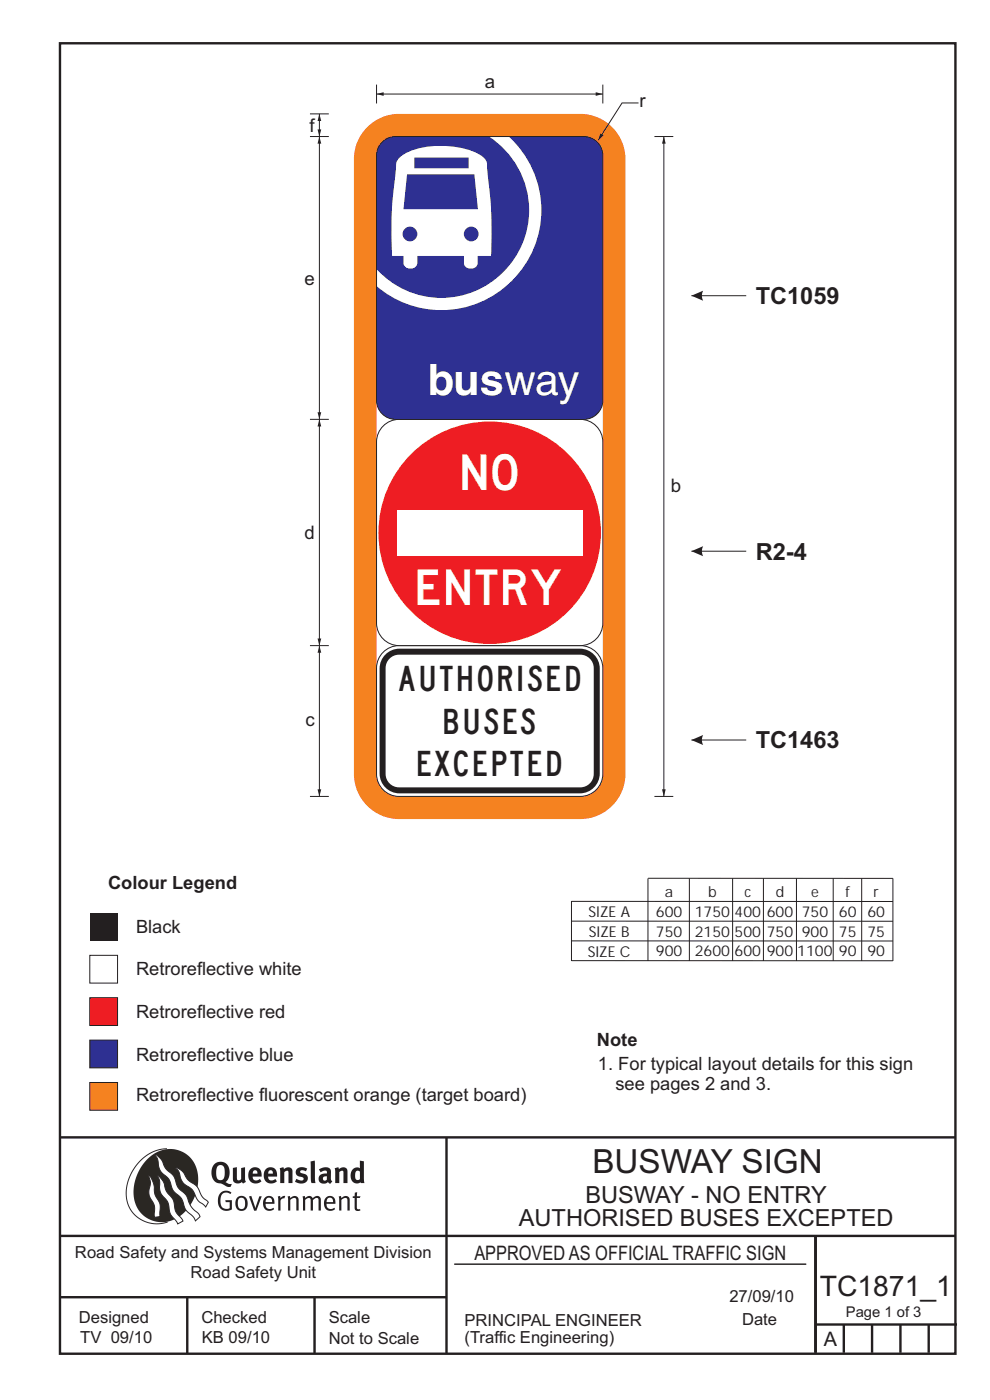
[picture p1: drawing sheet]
<svg xmlns="http://www.w3.org/2000/svg" width="210mm" height="297mm" viewBox="0 0 210 297" stroke-linecap="round" stroke-linejoin="round" font-family="sans-serif">
<g fill="none" stroke="#231f20" stroke-width=".51">
<path d="M12.7 9.2h190v278h-190zM12.7 241.3h190M94.7 241.4v45.8M12.7 275.2h82M12.7 262.2h190.1M39.7 275.2v12M66.7 275.2v12M173 262.1v24.9M173 281h30M179 281v6M185 281v6M191 281v6"/>
<path d="M197 281v6"/>
</g>
<path d="M96.4 268.2h74.6" fill="none" stroke="#231f20" stroke-width=".21"/>
<path d="M35.4 243.7a9.5 9.5 0 0 0-8.6 10.4 6.5 6.5 0 0 0 8.8 5.1" fill="none" stroke="#2a2723" stroke-width=".21"/>
<path d="M31.3 245.9a6.1 6.1 0 0 1 7.3-1.6 6.1 6.1 0 0 1 3.4 6.6 8.8 8.8 0 0 1-7.2 8.4 6.1 6.1 0 0 1-6.4-7.5 10.5 10.5 0 0 1 2.9-5.9z" fill-rule="evenodd" fill="#2a2723"/>
<g fill="#fff" stroke="#2a2723" stroke-width=".21">
<path d="M31.6 249.3l.3 .3 .6 1.2 .4 2.6 1 2 .1 2.7-1.2 .1-.1-2.4-.9-1.8-.2-.7 .3-2.4z" fill-rule="evenodd"/>
<path d="M37.2 247.7l.5 .1 .9 .6 1.3 1.9 1.9 1.5 1.1 2.1 1.3 1.2-.6 1-1.6-1.5-1.2-2.2-2-1.5-.5-.9-.4-1.5z" fill-rule="evenodd"/>
<path d="M32.8 244.9l.4 .1 .9 .8 1 2.1 1.7 1.5 1 2.5 1.6 1.6 1.2 2.5 1.6 1.6 .2 .5-.9 .9-.5-.9-1.6-1.5-1-2.4-1.7-1.7-.9-2.4-1.8-1.7-.3-.9-.3-1.6z" fill-rule="evenodd"/>
<path d="M33.4 249.4l.5 .3 .7 .9 .7 2.1 1.5 1.9 .5 2.5 1.5 1.8v.1l-1.1 .6-1.6-2.1-.6-2.5-1.4-1.9-.3-1v-1.6z" fill-rule="evenodd"/>
</g>
<g fill="#231f20">
<path d="M46.8 253.1l.5-.4 .7-.1 .6 .1 .5 .3-.2 .3-.9-.3-.8 .2-.3 .7-.1 1.1 .1 .6 .3 .5 .5 .3h.6l.4-.1v-1.3h-.8l-.1-.4h1.4v2l-.7 .2-.8 .1-.6-.3-.5-.4-.3-.8-.1-1 .2-.7z" fill-rule="evenodd"/>
<path d="M50.7 254.3l.7-.2 .5 .5 .1 1.2-.2 .4-.3 .2h-.5l-.4-.3-.2-1.1zM50.4 254l-.5 1.1 .3 1.2 .7 .5 1-.1 .4-.4 .2-.5v-.8l-.2-.7-.3-.4-.5-.2h-.6z" fill-rule="evenodd"/>
<path d="M52.8 253.8l.5-.1 .9 2.6 .8-2.5h.5l-1.1 3h-.5z" fill-rule="evenodd"/>
<path d="M56.6 254.2l.4-.1 .4 .1 .2 .3 .1 .5h-1.4zM56.2 254l-.4 1v.7l.3 .6 .4 .4 .5 .2 1.1-.3 .1-.1-.2-.3-.6 .3-.7-.2-.3-.2-.1-.6v-.1h1.9l-.2-1.2-.8-.5-.5 .1z" fill-rule="evenodd"/>
<path d="M58.9 253.8l.5-.1 .1 .5 .4-.4 .6-.1-.2 .5-.4 .1-.4 .3v2.2h-.5z" fill-rule="evenodd"/>
<path d="M61 253.8l.5-.1a.24 .24 0 0 0 .1 .4 .24 .24 0 0 0 .3-.2l.8-.2 .6 .5v2.6h-.4l-.1-2.3-.1-.3-.3-.1-.8 .5v2.2h-.5z" fill-rule="evenodd"/>
<path d="M64.2 253.8l.4-.1a.23 .23 0 0 0 .2 .4 .23 .23 0 0 0 .3-.2l.5-.2 .6 .2a.23 .23 0 0 0 .2 .2 .23 .23 0 0 0 .2-.1l.8-.3 .6 .4 .1 2.7h-.5v-2.3l-.1-.3-.3-.1-.8 .5v2.2h-.5v-2.3l-.1-.3-.3-.1-.8 .4v2.3h-.4z" fill-rule="evenodd"/>
<path d="M69.5 254.2l.5-.1 .4 .1 .3 .8h-1.4zM69.2 254l-.5 1 .1 .7 .2 .6 .4 .4 .4 .2 1.1-.3 .2-.1-.2-.3-.6 .3-.7-.2-.3-.4v-.5h1.9l-.2-1.2-.4-.3-.5-.2-.5 .1z" fill-rule="evenodd"/>
<path d="M71.8 253.8l.5-.1a.24 .24 0 0 0 .1 .4 .24 .24 0 0 0 .4-.2l.7-.2 .6 .5 .1 2.6h-.5v-2.3l-.1-.3-.3-.1-.9 .5v2.2h-.4z" fill-rule="evenodd"/>
<path d="M75.3 253l.5-.1-.1 .9h.8l-.2 .3h-.6v2.2l.2 .2h.5v.3l-.2 .1-.6-.1-.4-.3v-2.4h-.4v-.3h.4z" fill-rule="evenodd"/>
<path d="M46.2 247.4l.4-.2h.4l.6 .6v1.8l-.2 .5-.3 .2h-.8l-.3-.6-.1-1.5zM45.5 246.9l-.4 .7-.2 .8v1l.3 .9 .7 .6 1 .2 1.6 .7 .4-.1 .3-.5h-.6l-.8-.4 .7-1 .2-1.5a1.91 1.91 0 0 0-1.1-1.7 1.91 1.91 0 0 0-2.1 .3z" fill-rule="evenodd"/>
<path d="M49.4 247.8l.8-.2 .1 2.5 .1 .2 .3 .1 .5-.3v-2.3l.8-.2v2.6l.2 .5-.7 .3a.39 .39 0 0 0-.7 0h-.8l-.5-.4z" fill-rule="evenodd"/>
<path d="M53.8 248.4l.3-.1h.3l.2 .7h-1zM53.1 248l-.3 .5-.1 .8v.7l.4 .6 .5 .4 .6 .1 .7-.1 .6-.4-.4-.5-.4 .3h-.5l-.4-.2-.2-.3v-.3h1.9l-.1-1-.3-.6-1-.4-.5 .1z" fill-rule="evenodd"/>
<path d="M57.1 248.4l.2-.1h.4l.2 .7h-1zM56.4 248l-.3 .6-.2 .8 .2 .7 .3 .5 .5 .4 .6 .1 .6-.1 .6-.4-.3-.5-.6 .3h-.5l-.4-.6v-.2h1.9l-.1-1-.3-.6-.5-.3-.5-.1-.5 .1z" fill-rule="evenodd"/>
<path d="M59.3 247.8l.8-.2 .1 .4 1-.4 .7 .3 .1 .5v2.6h-.8v-2.3l-.3-.3-.6 .3v2.3h-.9z" fill-rule="evenodd"/>
<path d="M63 248l.9-.4 1.3 .3-.3 .6-.9-.2-.3 .2 .1 .3 1 .3 .4 .4v.8l-.4 .6-1.1 .2-1.1-.4 .3-.6 1 .3h.3l.2-.3-.1-.3-1-.3-.4-.3-.2-.6z" fill-rule="evenodd"/>
<path d="M68.6 249.7l.7-.2v.7l-.3 .3-.3-.1-.2-.3zM67.7 248.1l.3 .6 .8-.4 .5 .2a.35 .35 0 0 1 0 .5 .35 .35 0 0 1-.5 0l-1 .4-.2 .9 .2 .4 .3 .3h1.1a.49 .49 0 0 1 .8 .2l.5-.6-.3-.4v-1.7l-.2-.5-.4-.3-.6-.1z" fill-rule="evenodd"/>
<path d="M71 247.8l.8-.2 .1 .4 1-.4 .6 .3 .2 .5v2.6h-.8v-2.3l-.3-.3-.6 .3v2.3h-.9z" fill-rule="evenodd"/>
<path d="M75.6 248.5l.3-.1 .4 .2v1.5l-.3 .2-.4-.1-.2-.3v-.9zM76.3 246.2v1.3a.19 .19 0 0 1 0 .3 .19 .19 0 0 1-.3-.1l-.8 .1-.6 .5-.2 .9 .1 1 .3 .5 .6 .3h.6l.5-.2v.2h.8l-.1-4.6z" fill-rule="evenodd"/>
<path d="M65.9 246.4l.9-.2 .1 4.8h-.8l-.1-.3z" fill-rule="evenodd"/>
<path d="M19 193.7h5.9v5.9h-5.9z" fill-rule="evenodd"/>
</g>
<path d="M19 202.7h5.9v5.9h-5.9z" fill-rule="evenodd" fill="#fff" stroke="#231f20" stroke-width=".21"/>
<path d="M19 211.7h5.9v5.8h-5.9z" fill-rule="evenodd" fill="#ee1d23" stroke="#231f20" stroke-width=".21"/>
<path d="M19 220.7h5.9v5.8h-5.9z" fill-rule="evenodd" fill="#2e3092" stroke="#231f20" stroke-width=".21"/>
<path d="M19 229.6h5.9v5.9h-5.9z" fill-rule="evenodd" fill="#f58220" stroke="#231f20" stroke-width=".21"/>
<path d="M78.3 26.6a9.6 9.6 0 0 1 6.4-2.4h38.4a9.6 9.6 0 0 1 9.6 9.6v130.4a9.6 9.6 0 0 1-9.6 9.6h-38.4a9.6 9.6 0 0 1-9.6-9.6v-130.4a9.6 9.6 0 0 1 3.2-7.2z" fill-rule="evenodd" fill="#f58220"/>
<path d="M81.6 30.1a4.8 4.8 0 0 1 3.1-1.1h38.4a4.8 4.8 0 0 1 4.8 4.8v130.4a4.8 4.8 0 0 1-4.8 4.8h-38.4a4.8 4.8 0 0 1-4.8-4.8v-130.4a4.8 4.8 0 0 1 1.7-3.7z" fill-rule="evenodd" fill="#fff"/>
<path d="M81.6 138.1a4.7 4.7 0 0 1 3-1.1h38.5a4.8 4.8 0 0 1 4.8 4.7v22.5a4.8 4.8 0 0 1-4.8 4.8h-38.5a4.8 4.8 0 0 1-4.7-4.8v-22.5a4.8 4.8 0 0 1 1.7-3.6z" fill-rule="evenodd" fill="#fff" stroke="#231f20" stroke-width=".21"/>
<path d="M81.5 139.1a4.2 4.2 0 0 1 3.2-1.5h38.3a4.2 4.2 0 0 1 4.2 4.2v22.3a4.2 4.2 0 0 1-4.2 4.2h-38.3a4.2 4.2 0 0 1-4.2-4.2v-22.3a4.2 4.2 0 0 1 1-2.7z" fill-rule="evenodd" fill="#231f20"/>
<path d="M82.9 139.5l1.1-.5 .6-.1h38.5a2.85 2.85 0 0 1 2.8 2.8v22.5a2.85 2.85 0 0 1-2.8 2.8h-38.5a2.85 2.85 0 0 1-2.8-2.8v-22.5a2.84 2.84 0 0 1 1.1-2.2z" fill-rule="evenodd" fill="#fff"/>
<path d="M81 90.7a4.8 4.8 0 0 1 3.7-1.7h38.4a4.8 4.8 0 0 1 4.8 4.8v38.4a4.8 4.8 0 0 1-4.8 4.8h-38.4a4.8 4.8 0 0 1-4.8-4.8v-38.4a4.8 4.8 0 0 1 1.1-3.1z" fill-rule="evenodd" fill="#fff" stroke="#231f20" stroke-width=".21"/>
<circle cx="103.9" cy="113" r="23.6" fill="#ee1d23"/>
<path d="M103.9 110.5v5.1" fill="none" stroke="#231f20" stroke-width=".21"/>
<path d="M84.1 108.3h39.5v9.5h-39.5z" fill-rule="evenodd" fill="#fff"/>
<path d="M81.1 30.1a4 4 0 0 1 2.8-1.1h39.9a4 4 0 0 1 4.1 4v51.9a4 4 0 0 1-4.1 4.1h-39.9a4 4 0 0 1-4-4.1v-51.9a4 4 0 0 1 1.2-2.9z" fill-rule="evenodd" fill="#2e3092"/>
<path d="M84.9 33.3a2.35 2.35 0 0 0-.9 2.2 92.3 92.3 0 0 0-.8 18.8h2.4v1a1.48 1.48 0 0 0 1.5 1.7 1.48 1.48 0 0 0 1.4-1.7v-1h2.9h7v1a1.48 1.48 0 0 0 1.5 1.7 1.48 1.48 0 0 0 1.4-1.7v-1h2.8a91.2 91.2 0 0 0-.8-18.8 2.52 2.52 0 0 0-1.6-2.7 19.1 19.1 0 0 0-15.4-.4zM87.9 33.4h11.5v2.3h-11.5zM85.4 49.6a1.56 1.56 0 0 1 3.1 0 1.56 1.56 0 0 1-3.1 0zM86.3 37h14.3l.8 7.4h-15.8zM98.4 49.6a1.56 1.56 0 0 1 3.1 0 1.56 1.56 0 0 1-3.1 0zM103.7 29a18.6 18.6 0 0 1 4.1 27.6 18.6 18.6 0 0 1-27.9 .5v3.6a21.2 21.2 0 0 0 29.6-2.1 21.2 21.2 0 0 0-1.6-29.6z" fill-rule="evenodd" fill="#fff"/>
<path d="M79.9 19.9h48M81.1 30.1a4 4 0 0 1 2.8-1.1h39.9a4 4 0 0 1 4.1 4v51.9a4 4 0 0 1-4.1 4.1h-39.9a4 4 0 0 1-4-4.1v-51.9a4 4 0 0 1 1.2-2.9z" fill="none" stroke="#231f20" stroke-width=".21"/>
<g fill="#231f20">
<path d="M126.4 19.6l1.5 .3-1.5 .4z"/>
<path d="M79.9 19.9l1.5-.3v.7z"/>
</g>
<path d="M79.9 17.9v4M127.9 17.9v4M135.4 21.8h-3.4l-5.1 8" fill="none" stroke="#231f20" stroke-width=".21"/>
<path d="M127.4 28.3l.6 .4-1.1 1.1z" fill="#231f20"/>
<path d="M140.8 29v140" fill="none" stroke="#231f20" stroke-width=".21"/>
<g fill="#231f20">
<path d="M140.4 167.4h.8l-.4 1.6z"/>
<path d="M140.8 29l.4 1.5h-.8z"/>
</g>
<path d="M138.8 29h4M67.8 137v32M138.8 169h4" fill="none" stroke="#231f20" stroke-width=".21"/>
<g fill="#231f20">
<path d="M67.4 167.4h.7l-.3 1.6z"/>
<path d="M67.8 137l.3 1.5h-.7z"/>
</g>
<path d="M65.8 29h4M65.8 24.2h4M67.8 24.2v4.8M65.8 169h4" fill="none" stroke="#231f20" stroke-width=".21"/>
<g fill="#231f20">
<path d="M67.8 24.2l.3 1.5h-.7z"/>
<path d="M67.4 27.5h.7l-.3 1.5z"/>
</g>
<path d="M65.8 89h4M67.8 89v48M65.8 137h4" fill="none" stroke="#231f20" stroke-width=".21"/>
<g fill="#231f20">
<path d="M67.8 89l.3 1.5h-.7z"/>
<path d="M67.4 135.5h.7l-.3 1.5z"/>
</g>
<path d="M67.8 29v60" fill="none" stroke="#231f20" stroke-width=".21"/>
<g fill="#231f20">
<path d="M67.4 87.5h.7l-.3 1.5z"/>
<path d="M67.8 29l.3 1.5h-.7z"/>
</g>
<path d="M146.7 62.7h11.6" fill="none" stroke="#231f20" stroke-width=".21"/>
<path d="M146.7 62.7l2.5-1-.3 1 .3 1.1z" fill-rule="evenodd" fill="#231f20"/>
<path d="M146.7 116.9h11.6" fill="none" stroke="#231f20" stroke-width=".21"/>
<path d="M146.7 116.9l2.5-1-.3 1 .3 1.1z" fill-rule="evenodd" fill="#231f20"/>
<path d="M146.7 157h11.6" fill="none" stroke="#231f20" stroke-width=".21"/>
<path d="M146.7 157l2.5-1.1-.3 1.1 .3 1.1z" fill-rule="evenodd" fill="#231f20"/>
<g fill="none" stroke="#231f20" stroke-width=".21">
<path d="M121.2 199.6h68.2M121.2 195.4h68.2M121.2 191.2h68.2M121.2 191.1v12.8M137.4 186.3v17.6M137.5 186.3h51.9v17.6M146.2 186.3v17.6M155.4 186.3v17.6M161.9 186.3v17.6M168.9 186.3v17.6M176.7 186.3v17.6M182.8 186.3v17.6"/>
<path d="M121.2 203.8h68.2"/>
</g>
<text font-size="9.2" fill="#fff" x="90.7" y="83.7">busway</text>
<g font-size="7.5" fill="#fff">
<text x="98.1" y="103.9">NO</text>
<text x="88.6" y="128.4">ENTRY</text>
</g>
<text font-size="7.1" fill="#231f20" x="125.7" y="248.8">BUSWAY SIGN</text>
<text font-size="6" fill="#231f20" x="173.9" y="275">TC1871_1</text>
<g font-size="5.3" fill="#231f20">
<text x="84.7" y="146.6">AUTHORISED</text>
<text x="94.3" y="155.6">BUSES</text>
<text x="88.7" y="164.7">EXCEPTED</text>
</g>
<g font-size="5" fill="#231f20">
<text x="160.3" y="64.5">TC1059</text>
<text x="160.3" y="118.7">R2-4</text>
<text x="160.3" y="158.8">TC1463</text>
<text x="124.2" y="255.3">BUSWAY - NO ENTRY</text>
<text x="110.1" y="260.2">AUTHORISED BUSES EXCEPTED</text>
</g>
<g font-size="4.2" fill="#231f20">
<text x="100.6" y="267.2">APPROVED AS OFFICIAL TRAFFIC SIGN</text>
<text x="174.7" y="285.6">A</text>
</g>
<g font-size="4" fill="#231f20">
<text x="102.9" y="18.8">a</text>
<text x="135.6" y="22.6">r</text>
<text x="65.7" y="28">f</text>
<text x="64.6" y="60.4">e</text>
<text x="142.3" y="104.4">b</text>
<text x="64.6" y="114.4">d</text>
<text x="64.8" y="154">c</text>
</g>
<g font-size="3.9" fill="#231f20">
<text x="22.9" y="188.5">Colour Legend</text>
<text x="28.9" y="197.9">Black</text>
<text x="28.9" y="206.8">Retroreflective white</text>
<text x="28.9" y="216">Retroreflective red</text>
<text x="126.6" y="221.9">Note</text>
<text x="28.9" y="225">Retroreflective blue</text>
<text x="126.8" y="226.9">1. For typical layout details for this sign</text>
<text x="28.9" y="233.6">Retroreflective fluorescent orange (target board)</text>
<text x="130.6" y="231.2">see pages 2 and 3.</text>
</g>
<g font-size="3.5" fill="#231f20">
<text x="15.9" y="266.8">Road Safety and Systems Management Division</text>
<text x="40.4" y="271.1">Road Safety Unit</text>
<text x="16.7" y="280.6">Designed</text>
<text x="42.7" y="280.6">Checked</text>
<text x="69.7" y="280.6">Scale</text>
<text x="98.5" y="281.3">PRINCIPAL ENGINEER</text>
<text x="154.7" y="276.2">27/09/10</text>
<text x="157.4" y="281.2">Date</text>
<text x="17" y="284.8">TV 09/10</text>
<text x="42.8" y="284.8">KB 09/10</text>
<text x="69.7" y="285.2">Not to Scale</text>
<text x="98.5" y="284.8">(Traffic Engineering)</text>
</g>
<g font-size="3.2" fill="#231f20">
<text x="141" y="190.3">a</text>
<text x="150.2" y="190.3">b</text>
<text x="157.9" y="190.3">c</text>
<text x="164.5" y="190.3">d</text>
<text x="172.1" y="190.3">e</text>
<text x="179.4" y="190.3">f</text>
<text x="185.3" y="190.3">r</text>
<text x="124.8" y="194.5">SIZE A</text>
<text x="139.1" y="194.5">600</text>
<text x="147.4" y="194.5">1750</text>
<text x="155.8" y="194.5">400</text>
<text x="162.6" y="194.5">600</text>
<text x="170.1" y="194.5">750</text>
<text x="178" y="194.5">60</text>
<text x="184" y="194.5">60</text>
<text x="124.7" y="202.9">SIZE C</text>
<text x="124.9" y="198.7">SIZE B</text>
<text x="139.1" y="198.7">750</text>
<text x="139.1" y="202.9">900</text>
<text x="147.4" y="198.7">2150</text>
<text x="147.4" y="202.9">2600</text>
<text x="155.8" y="198.7">500</text>
<text x="155.8" y="202.9">600</text>
<text x="162.6" y="198.7">750</text>
<text x="162.6" y="202.9">900</text>
<text x="169.1" y="202.9">1100</text>
<text x="170.1" y="198.7">900</text>
<text x="178" y="198.7">75</text>
<text x="178" y="202.9">90</text>
<text x="184" y="198.7">75</text>
<text x="184" y="202.9">90</text>
</g>
<text font-size="3.1" fill="#231f20" x="179.4" y="279.3">Page 1 of 3</text>
</svg>
